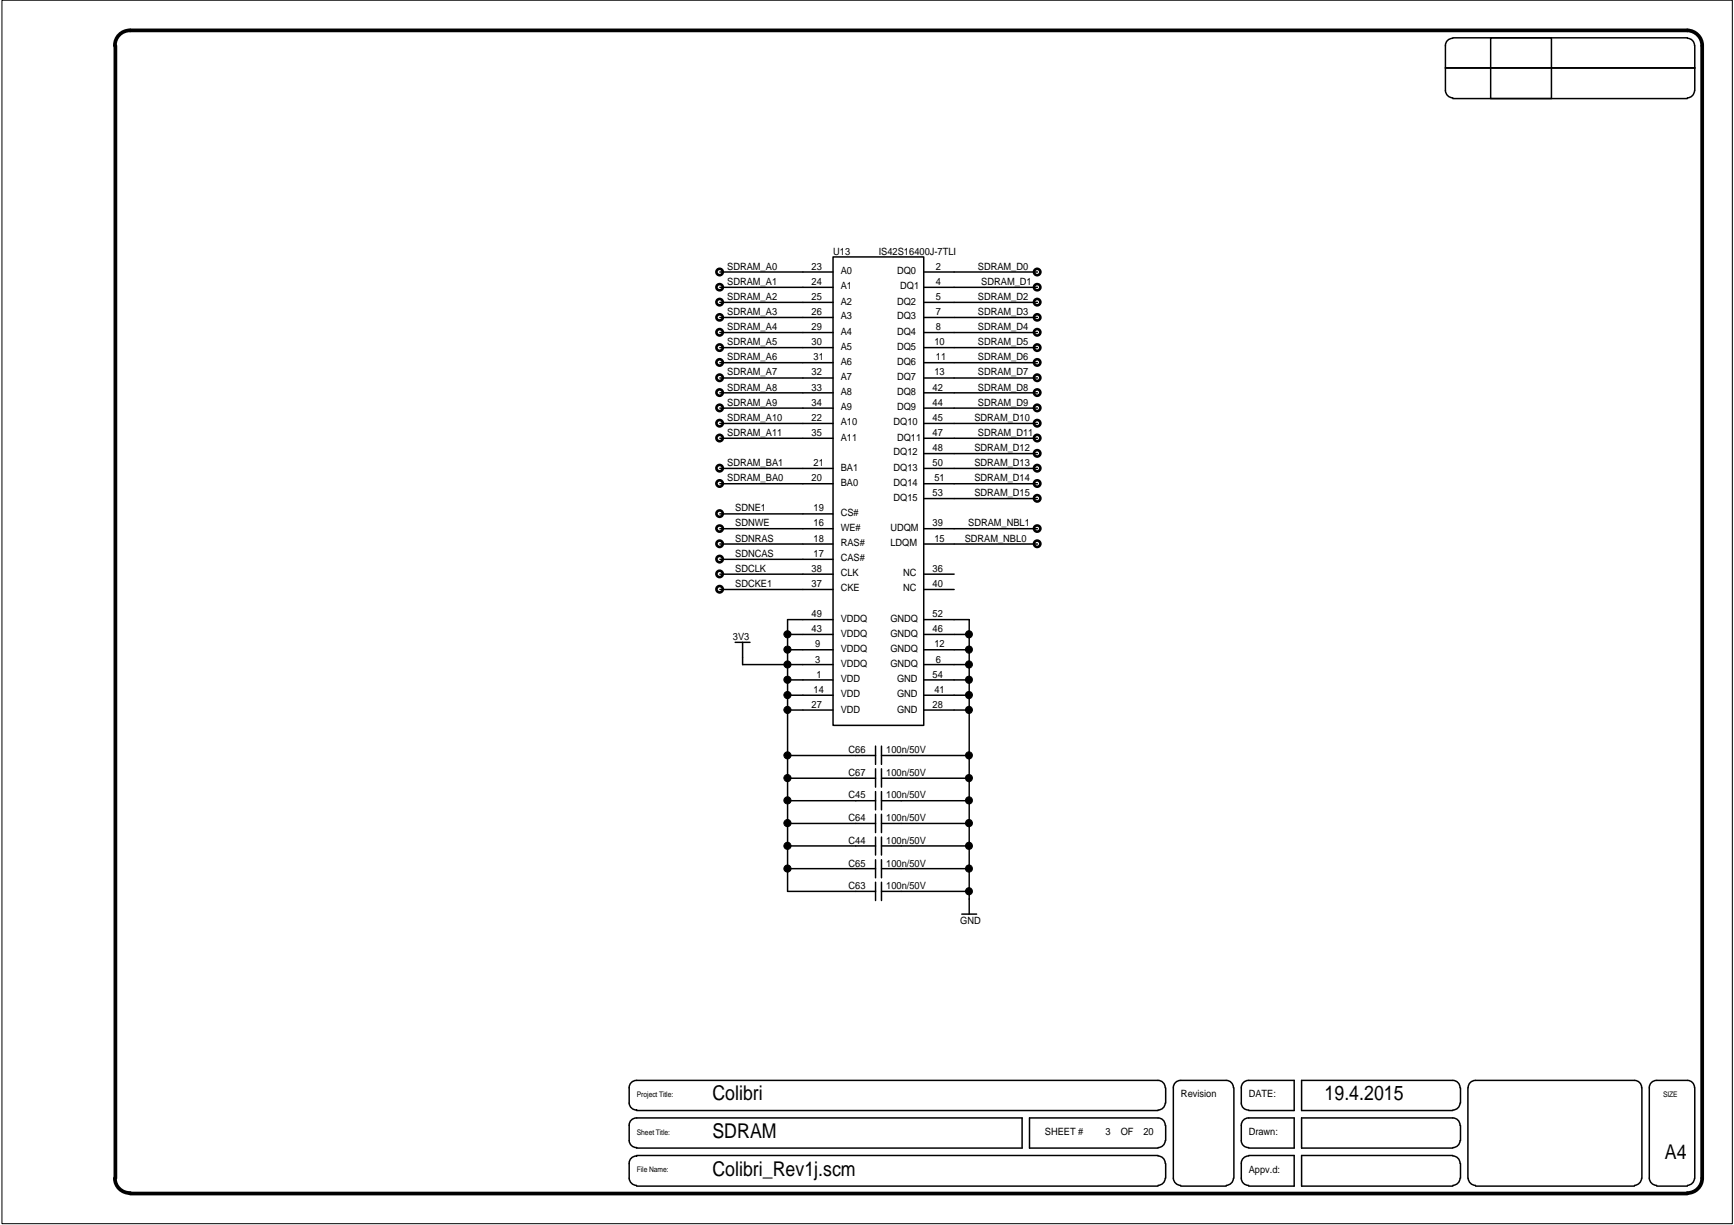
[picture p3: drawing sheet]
<svg xmlns="http://www.w3.org/2000/svg" width="297mm" height="210mm" viewBox="0 0 297 210" stroke-linecap="round" stroke-linejoin="round" font-family="sans-serif">
<g fill="none" stroke="#000" stroke-width=".45">
<circle cx="123.3" cy="56.9" r=".55"/>
<circle cx="123.3" cy="59.6" r=".55"/>
<circle cx="123.3" cy="46.6" r=".55"/>
<circle cx="123.3" cy="51.8" r=".55"/>
<circle cx="123.3" cy="49.2" r=".54"/>
<circle cx="123.3" cy="54.4" r=".54"/>
<circle cx="177.7" cy="59.6" r=".55"/>
<circle cx="177.7" cy="56.9" r=".55"/>
<circle cx="177.7" cy="51.8" r=".55"/>
<circle cx="177.7" cy="46.6" r=".55"/>
<circle cx="177.7" cy="49.2" r=".54"/>
<circle cx="177.7" cy="54.4" r=".54"/>
<circle cx="123.3" cy="75.1" r=".55"/>
<circle cx="123.3" cy="72.5" r=".55"/>
<circle cx="123.3" cy="62.1" r=".55"/>
<circle cx="123.3" cy="67.3" r=".55"/>
<circle cx="123.3" cy="64.7" r=".55"/>
<circle cx="123.3" cy="69.9" r=".55"/>
<circle cx="177.7" cy="72.5" r=".55"/>
<circle cx="177.7" cy="75.1" r=".55"/>
<circle cx="177.7" cy="62.1" r=".55"/>
<circle cx="177.7" cy="77.7" r=".55"/>
<circle cx="177.7" cy="67.3" r=".55"/>
<circle cx="177.7" cy="64.7" r=".55"/>
<circle cx="177.7" cy="69.9" r=".55"/>
<circle cx="123.3" cy="98.3" r=".55"/>
<circle cx="123.3" cy="95.8" r=".55"/>
<circle cx="123.3" cy="80.2" r=".55"/>
<circle cx="123.3" cy="82.8" r=".55"/>
<circle cx="123.3" cy="93.2" r=".55"/>
<circle cx="123.3" cy="88" r=".55"/>
<circle cx="123.3" cy="90.6" r=".54"/>
<circle cx="177.7" cy="80.2" r=".55"/>
<circle cx="177.7" cy="85.4" r=".55"/>
<circle cx="177.7" cy="82.8" r=".55"/>
<circle cx="177.7" cy="93.2" r=".55"/>
<circle cx="177.7" cy="90.6" r=".54"/>
<circle cx="123.3" cy="101" r=".55"/>
</g>
<g fill="none" stroke="#000" stroke-width=".26">
<path d="M247.6 11.6h42.7M248.9 6.6a1.24 1.24 0 0 0-1.3 1.2v7.7a1.3 1.3 0 0 0 1.3 1.3M248.9 6.5h40.1M248.9 16.9h40.1M255.4 6.5h10.4v10.4h-10.4zM289 6.6a1.23 1.23 0 0 1 1.3 1.2M290.3 15.5a1.27 1.27 0 0 1-1.3 1.3M290.3 7.8v7.7M123.3 46.6h19.4M123.3 49.2h19.4M123.3 51.8h19.4M123.3 54.4h19.4"/>
<path d="M123.3 59.6h19.4M123.3 57h19.4M142.7 44h15.5v80.3h-15.5zM158.2 46.6h19.5M158.2 49.2h19.5M158.2 51.8h19.5M158.2 54.4h19.5M158.2 59.6h19.5M158.2 57h19.5M123.3 75.1h19.4M123.3 72.6h19.4M123.3 69.9h19.4"/>
<path d="M123.3 67.3h19.4M123.3 64.8h19.4M123.3 62.1h19.4M158.2 77.7h19.5M158.2 75.1h19.5M158.2 72.6h19.5M158.2 69.9h19.5M158.2 67.3h19.5M158.2 64.8h19.5M158.2 62.1h19.5M123.3 88.1h19.4M123.3 93.2h19.4"/>
<path d="M123.3 90.6h19.4M123.3 82.9h19.4M123.3 80.3h19.4M123.3 98.4h19.4M123.3 95.8h19.4M158.2 93.2h19.5M158.2 90.6h19.5M158.2 85.4h19.5M158.2 82.9h19.5M158.2 80.3h19.5M158.2 98.4h5.2M123.3 101h19.4"/>
<path d="M125.9 110.1h2.6M127.2 110.1v3.8h15.5M134.9 119.1h7.8M134.9 116.5h7.8M134.9 111.3h7.8M134.9 108.7h7.8M142.7 106.2h-7.8v46.5h15.1M158.2 101h5.2M158.2 119.1h7.8M158.2 106.2h7.8v50.4M158.2 116.5h7.8M158.2 113.9h7.8"/>
<path d="M158.2 111.3h7.8M158.2 108.7h7.8M134.9 137.2h15.1M134.9 133.4h15.1M134.9 121.7h7.8M134.9 129.5h15.1M150 127.8v3.2M150 131.7v3.2M150 135.6v3.2M150 139.5v3.2M151 137.2h15M151 133.4h15"/>
<path d="M151 129.5h15M151 127.8v3.2M151 131.7v3.2M151 135.6v3.2M151 139.5v3.2M158.2 121.7h7.8M134.9 148.8h15.1M134.9 144.9h15.1M134.9 141.1h15.1M150 143.4v3.1M150 147.3v3.1M150 151.2v3.1"/>
<path d="M151 152.7h15M151 148.8h15M151 144.9h15M151 141.1h15M151 143.4v3.1M151 147.3v3.1M151 151.2v3.1M164.8 156.6h2.5M109 185.1h89.4a1.23 1.23 0 0 1 1.2 1.3M109 198.1h.1a1.24 1.24 0 0 0-1.3 1.2v2.6a1.3 1.3 0 0 0 1.2 1.2M109 190.3h89.4M109 191.6h66.1v5.1h-66.1"/>
<path d="M109 198h89.4M109.1 185.1a1.24 1.24 0 0 0-1.3 1.3v2.6a1.26 1.26 0 0 0 1.3 1.2h-.1M109.1 191.6a1.24 1.24 0 0 0-1.3 1.2v2.7a1.26 1.26 0 0 0 1.3 1.1h-.1M198.4 198.1a1.23 1.23 0 0 1 1.2 1.2M199.6 192.8a1.23 1.23 0 0 0-1.2-1.2h-22v5.1h22M199.6 195.5a1.22 1.22 0 0 1-1.2 1.1M199.6 189a1.22 1.22 0 0 1-1.2 1.2M199.7 186.4v2.6M199.7 192.8v2.7M199.7 199.3v2.6M211.3 186.4a1.23 1.23 0 0 0-1.2-1.3h-7.8a1.24 1.24 0 0 0-1.3 1.3v15.5a1.3 1.3 0 0 0 1.3 1.2M211.4 186.4v15.5"/>
<path d="M213.9 190.2a1.2 1.2 0 0 1-1.3-1.2v-2.6a1.23 1.23 0 0 1 1.3-1.3h7.8v5.2h-7.8M213.9 196.6a1.2 1.2 0 0 1-1.3-1.1v-2.7a1.23 1.23 0 0 1 1.3-1.2h7.8v5.1h-7.8M213.9 198.1a1.23 1.23 0 0 0-1.3 1.2v2.6a1.23 1.23 0 0 0 1.3 1.2M213.9 198h7.8v5.2h-7.8M248.9 198.1a1.23 1.23 0 0 1 1.2 1.2M248.9 198h-25.9v5.2h25.9M250.1 186.4a1.23 1.23 0 0 0-1.2-1.3h-25.9v5.2h25.9M250.1 189a1.22 1.22 0 0 1-1.2 1.2M250.1 192.8a1.23 1.23 0 0 0-1.2-1.2h-25.9v5.1h25.9M250.1 195.5a1.22 1.22 0 0 1-1.2 1.1M250.2 186.4v2.6M250.2 192.8v2.7"/>
<path d="M250.2 199.3v2.6M251.5 186.4v15.5M251.5 186.4a1.24 1.24 0 0 1 1.3-1.3h27.2a1.23 1.23 0 0 1 1.2 1.3M281.3 186.4v15.5M290.3 186.4a1.23 1.23 0 0 0-1.3-1.3h-5.2a1.24 1.24 0 0 0-1.3 1.3v15.5a1.3 1.3 0 0 0 1.3 1.2M290.3 186.4v15.5M109 203.2h89.4M199.6 201.9a1.25 1.25 0 0 1-1.2 1.2M202.3 203.2h7.8M211.3 201.9a1.25 1.25 0 0 1-1.2 1.2M250.1 201.9a1.25 1.25 0 0 1-1.2 1.2M251.5 201.9a1.3 1.3 0 0 0 1.3 1.2"/>
<path d="M252.8 203.2h27.2M281.2 201.9a1.32 1.32 0 0 1-1.2 1.2M283.8 203.2h5.2M290.3 201.9a1.29 1.29 0 0 1-1.3 1.2"/>
</g>
<g fill="#000">
<circle cx="134.9" cy="111.3" r=".61"/>
<circle cx="134.9" cy="119.1" r=".61"/>
<circle cx="134.9" cy="116.5" r=".61"/>
<circle cx="134.9" cy="113.9" r=".61"/>
<circle cx="134.9" cy="108.7" r=".61"/>
<circle cx="166" cy="116.5" r=".6"/>
<circle cx="166" cy="119.1" r=".6"/>
<circle cx="166" cy="111.3" r=".6"/>
<circle cx="166" cy="113.8" r=".6"/>
<circle cx="166" cy="108.7" r=".6"/>
<circle cx="134.9" cy="137.1" r=".61"/>
<circle cx="134.9" cy="133.3" r=".61"/>
<circle cx="134.9" cy="121.6" r=".61"/>
<circle cx="134.9" cy="129.4" r=".61"/>
<circle cx="166" cy="137.1" r=".61"/>
<circle cx="166" cy="133.3" r=".6"/>
<circle cx="166" cy="121.6" r=".6"/>
<circle cx="166" cy="129.4" r=".6"/>
<circle cx="134.9" cy="141" r=".61"/>
<circle cx="134.9" cy="148.8" r=".61"/>
<circle cx="134.9" cy="144.9" r=".61"/>
<circle cx="166" cy="148.8" r=".61"/>
<circle cx="166" cy="144.9" r=".61"/>
<circle cx="166" cy="141" r=".61"/>
<circle cx="166" cy="152.7" r=".6"/>
</g>
<g fill="none" stroke="#000" stroke-width=".17">
<path d="M.3 0h296.5v209.7h-296.5z"/>
<circle cx="134.9" cy="116.5" r=".61"/>
<circle cx="134.9" cy="111.3" r=".61"/>
<circle cx="134.9" cy="119.1" r=".61"/>
<circle cx="134.9" cy="113.9" r=".61"/>
<circle cx="134.9" cy="108.7" r=".61"/>
<circle cx="166" cy="119.1" r=".6"/>
<circle cx="166" cy="111.3" r=".6"/>
<circle cx="166" cy="116.5" r=".6"/>
<circle cx="166" cy="113.8" r=".6"/>
<circle cx="166" cy="108.7" r=".6"/>
<circle cx="134.9" cy="137.1" r=".61"/>
<circle cx="134.9" cy="133.3" r=".61"/>
<circle cx="134.9" cy="121.6" r=".61"/>
<circle cx="134.9" cy="129.4" r=".61"/>
<circle cx="166" cy="137.1" r=".61"/>
<circle cx="166" cy="133.3" r=".6"/>
<circle cx="166" cy="129.4" r=".6"/>
<circle cx="166" cy="121.6" r=".6"/>
<circle cx="134.9" cy="144.9" r=".61"/>
<circle cx="134.9" cy="141" r=".61"/>
<circle cx="134.9" cy="148.8" r=".61"/>
<circle cx="166" cy="144.9" r=".61"/>
<circle cx="166" cy="141" r=".61"/>
<circle cx="166" cy="148.8" r=".61"/>
<circle cx="166" cy="152.7" r=".6"/>
</g>
<path d="M19.7 7.8a2.57 2.57 0 0 1 2.6-2.6h266.7a2.61 2.61 0 0 1 2.6 2.6v194.1a2.55 2.55 0 0 1-2.6 2.5M19.8 7.8v194.1M19.7 201.9a2.56 2.56 0 0 0 2.6 2.5M22.3 204.5h266.7" fill="none" stroke="#000" stroke-width=".64"/>
<g font-size="3.5">
<text x="122" y="188.5">Colibri</text>
<text x="226.9" y="188.5">19.4.2015</text>
<text x="122" y="194.9">SDRAM</text>
<text x="122" y="201.5">Colibri_Rev1j.scm</text>
<text x="285.2" y="198.6">A4</text>
</g>
<g font-size="1.7">
<text x="124.6" y="46.3">SDRAM_A0</text>
<text x="139" y="46.3">23</text>
<text x="142.7" y="43.6">U13</text>
<text x="144" y="47">A0</text>
<text x="150.5" y="43.6">IS42S16400J-7TLI</text>
<text x="153.7" y="47">DQ0</text>
<text x="160.3" y="46.3">2</text>
<text x="167.5" y="46.3">SDRAM_D0</text>
<text x="124.6" y="48.8">SDRAM_A1</text>
<text x="124.6" y="51.4">SDRAM_A2</text>
<text x="124.6" y="54">SDRAM_A3</text>
<text x="139" y="48.8">24</text>
<text x="139" y="51.4">25</text>
<text x="139" y="54">26</text>
<text x="144" y="52.2">A2</text>
<text x="144" y="49.6">A1</text>
<text x="153.7" y="52.2">DQ2</text>
<text x="154.2" y="49.6">DQ1</text>
<text x="160.3" y="48.8">4</text>
<text x="160.3" y="51.4">5</text>
<text x="160.3" y="54">7</text>
<text x="167.5" y="51.4">SDRAM_D2</text>
<text x="167.5" y="54">SDRAM_D3</text>
<text x="168.1" y="48.8">SDRAM_D1</text>
<text x="124.6" y="56.6">SDRAM_A4</text>
<text x="124.6" y="59.1">SDRAM_A5</text>
<text x="139" y="56.6">29</text>
<text x="139" y="59.1">30</text>
<text x="144" y="54.7">A3</text>
<text x="144" y="57.4">A4</text>
<text x="144" y="60">A5</text>
<text x="153.7" y="57.4">DQ4</text>
<text x="153.7" y="60">DQ5</text>
<text x="153.7" y="54.7">DQ3</text>
<text x="160.1" y="59.1">10</text>
<text x="160.3" y="56.6">8</text>
<text x="167.5" y="56.6">SDRAM_D4</text>
<text x="167.5" y="59.1">SDRAM_D5</text>
<text x="124.6" y="61.8">SDRAM_A6</text>
<text x="124.6" y="64.3">SDRAM_A7</text>
<text x="139" y="64.3">32</text>
<text x="139.4" y="61.8">31</text>
<text x="144" y="62.5">A6</text>
<text x="144" y="65.2">A7</text>
<text x="153.7" y="65.2">DQ7</text>
<text x="153.7" y="62.5">DQ6</text>
<text x="160.1" y="64.3">13</text>
<text x="160.3" y="61.8">11</text>
<text x="167.5" y="61.8">SDRAM_D6</text>
<text x="167.5" y="64.3">SDRAM_D7</text>
<text x="124.6" y="66.9">SDRAM_A8</text>
<text x="124.6" y="69.6">SDRAM_A9</text>
<text x="139" y="66.9">33</text>
<text x="139" y="69.6">34</text>
<text x="144" y="67.7">A8</text>
<text x="144" y="70.3">A9</text>
<text x="153.7" y="70.3">DQ9</text>
<text x="153.7" y="67.7">DQ8</text>
<text x="159.8" y="66.9">42</text>
<text x="159.8" y="69.6">44</text>
<text x="167.5" y="66.9">SDRAM_D8</text>
<text x="167.5" y="69.6">SDRAM_D9</text>
<text x="124.6" y="72.1">SDRAM_A10</text>
<text x="124.6" y="74.7">SDRAM_A11</text>
<text x="139" y="72.1">22</text>
<text x="139" y="74.7">35</text>
<text x="144" y="75.5">A11</text>
<text x="144" y="72.9">A10</text>
<text x="153.1" y="72.9">DQ10</text>
<text x="153.7" y="75.5">DQ11</text>
<text x="159.8" y="72.1">45</text>
<text x="159.8" y="74.7">47</text>
<text x="159.8" y="77.3">48</text>
<text x="166.9" y="72.1">SDRAM_D10</text>
<text x="166.9" y="77.3">SDRAM_D12</text>
<text x="167.5" y="74.7">SDRAM_D11</text>
<text x="124.6" y="79.9">SDRAM_BA1</text>
<text x="124.6" y="82.4">SDRAM_BA0</text>
<text x="139" y="82.4">20</text>
<text x="139.4" y="79.9">21</text>
<text x="144" y="80.6">BA1</text>
<text x="144" y="83.3">BA0</text>
<text x="153.1" y="80.6">DQ13</text>
<text x="153.1" y="83.3">DQ14</text>
<text x="153.1" y="78">DQ12</text>
<text x="159.8" y="79.9">50</text>
<text x="160.1" y="82.4">51</text>
<text x="166.9" y="79.9">SDRAM_D13</text>
<text x="166.9" y="82.4">SDRAM_D14</text>
<text x="125.9" y="87.6">SDNE1</text>
<text x="139.4" y="87.6">19</text>
<text x="144" y="88.4">CS#</text>
<text x="153.1" y="85.8">DQ15</text>
<text x="159.8" y="85">53</text>
<text x="166.9" y="85">SDRAM_D15</text>
<text x="125.9" y="90.2">SDNWE</text>
<text x="125.9" y="92.8">SDNRAS</text>
<text x="125.9" y="95.4">SDNCAS</text>
<text x="139.4" y="90.2">16</text>
<text x="139.4" y="95.4">17</text>
<text x="139.4" y="92.8">18</text>
<text x="144" y="91">WE#</text>
<text x="144" y="93.6">RAS#</text>
<text x="152.5" y="91">UDQM</text>
<text x="152.5" y="93.6">LDQM</text>
<text x="159.8" y="90.2">39</text>
<text x="160.1" y="92.8">15</text>
<text x="165.3" y="92.8">SDRAM_NBL0</text>
<text x="165.9" y="90.2">SDRAM_NBL1</text>
<text x="125.9" y="98">SDCLK</text>
<text x="125.9" y="100.6">SDCKE1</text>
<text x="139" y="100.6">37</text>
<text x="139" y="98">38</text>
<text x="144" y="96.2">CAS#</text>
<text x="144" y="98.8">CLK</text>
<text x="144" y="101.3">CKE</text>
<text x="154.7" y="98.8">NC</text>
<text x="154.7" y="101.3">NC</text>
<text x="159.8" y="98">36</text>
<text x="159.8" y="100.6">40</text>
<text x="139" y="105.7">49</text>
<text x="144" y="106.6">VDDQ</text>
<text x="152.5" y="106.6">GNDQ</text>
<text x="159.8" y="105.7">52</text>
<text x="125.6" y="109.6">3V3</text>
<text x="139" y="108.4">43</text>
<text x="139.6" y="113.5">3</text>
<text x="139.6" y="110.9">9</text>
<text x="144" y="109.1">VDDQ</text>
<text x="144" y="111.7">VDDQ</text>
<text x="152.5" y="109.1">GNDQ</text>
<text x="152.5" y="111.7">GNDQ</text>
<text x="159.8" y="108.4">46</text>
<text x="160.1" y="110.9">12</text>
<text x="160.3" y="113.5">6</text>
<text x="139.4" y="118.7">14</text>
<text x="139.9" y="116.1">1</text>
<text x="144" y="114.3">VDDQ</text>
<text x="144" y="116.9">VDD</text>
<text x="144" y="119.5">VDD</text>
<text x="152.5" y="114.3">GNDQ</text>
<text x="153.7" y="116.9">GND</text>
<text x="153.7" y="119.5">GND</text>
<text x="159.8" y="116.1">54</text>
<text x="160.1" y="118.7">41</text>
<text x="139" y="121.3">27</text>
<text x="144" y="122.1">VDD</text>
<text x="153.7" y="122.1">GND</text>
<text x="159.8" y="121.3">28</text>
<text x="145.4" y="129">C66</text>
<text x="151.8" y="129">100n/50V</text>
<text x="145.4" y="136.8">C45</text>
<text x="145.4" y="132.9">C67</text>
<text x="151.8" y="136.8">100n/50V</text>
<text x="151.8" y="132.9">100n/50V</text>
<text x="145.4" y="140.7">C64</text>
<text x="151.8" y="140.7">100n/50V</text>
<text x="145.4" y="144.6">C44</text>
<text x="145.4" y="148.5">C65</text>
<text x="151.8" y="144.6">100n/50V</text>
<text x="151.8" y="148.5">100n/50V</text>
<text x="145.4" y="152.3">C63</text>
<text x="151.8" y="152.3">100n/50V</text>
<text x="164.5" y="158.3">GND</text>
<text x="202.3" y="188">Revision</text>
<text x="213.9" y="188">DATE:</text>
<text x="179" y="194.5">SHEET #</text>
<text x="189.4" y="194.5">3</text>
<text x="192" y="194.5">OF</text>
<text x="195.9" y="194.5">20</text>
<text x="213.9" y="194.5">Drawn:</text>
<text x="213.9" y="201">Appv.d:</text>
</g>
<g font-size="1.3">
<text x="109.1" y="188">Project Title:</text>
<text x="284.9" y="188">SIZE</text>
<text x="109.1" y="194.4">Sheet Title:</text>
<text x="109.1" y="200.9">File Name:</text>
</g>
</svg>
